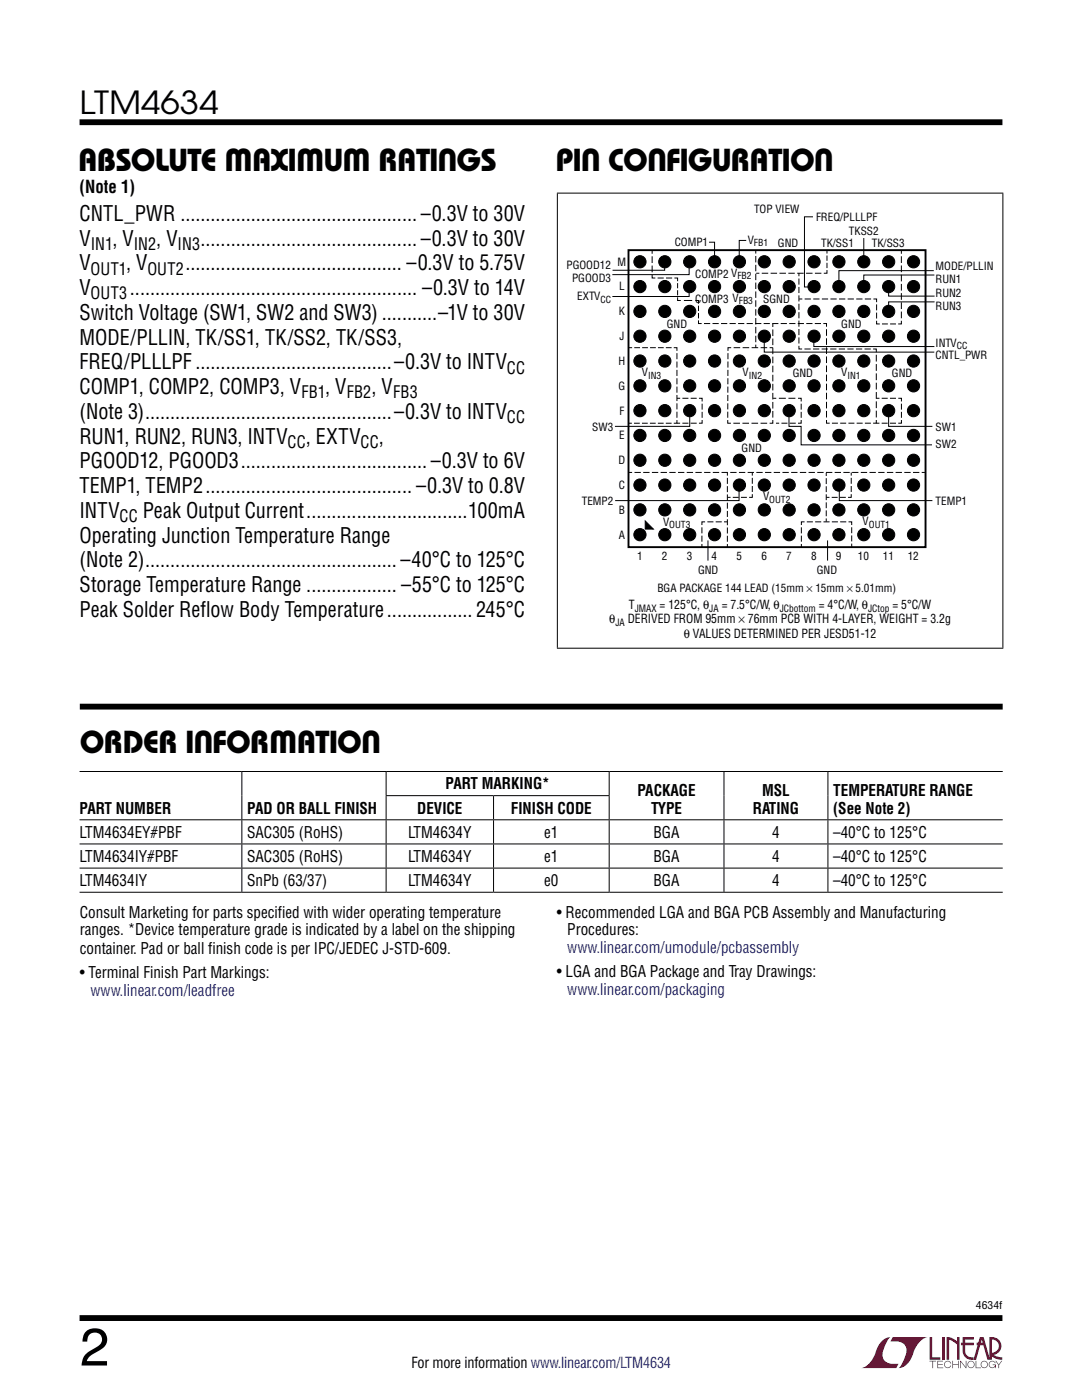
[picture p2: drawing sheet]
<svg xmlns="http://www.w3.org/2000/svg" width="216mm" height="279mm" viewBox="0 0 216 279" stroke-linecap="round" stroke-linejoin="round" font-family="sans-serif">
<g fill="#910028">
<path d="M185.5 266.8h.5v4.1h1.6v.5h-2.1z"/>
<path d="M176.2 267.4l1-.5h.5h-.1a6.2 6.2 0 0 0-1.4 4 2.58 2.58 0 0 0 3.1 1.3l-.5 .8h-6.9a4.9 4.9 0 0 0 3-3.8l.4-.7z"/>
<path d="M178.1 266.9h7a4.9 4.9 0 0 0-3.1 3.7 3.2 3.2 0 0 1-2.7 2.4h.1a6.2 6.2 0 0 0 1.4-4.1 2.58 2.58 0 0 0-3.1-1.2z"/>
<path d="M188 266.8h.5v4.6h-.5z"/>
<path d="M188.9 266.8l1 .2 1.1 .7v-.9h.5v4.6h-.5v-3.1l-1.6-.9v4h-.5z"/>
<path d="M185.5 271.6h1.3v.1h-.6v1.3h-.1v-1.3h-.6z"/>
<path d="M187 271.6h1.2v.1h-1v.5h.9v.2h-.9v.5h1v.1h-1.2z"/>
<path d="M190 271.6h.2v.6h1v-.6h.1v1.4h-.1v-.6h-1v.6h-.2z"/>
<path d="M191.6 271.6h.1l1 1.2v-1.2h.1v1.4l-1.1-1.2v1.2h-.1z"/>
<path d="M194.7 271.6h.1v1.3h.9v.1h-1z"/>
<path d="M198.6 271.6h.2l.5 .7 .5-.7h.2l-.6 .8v.6h-.2v-.6z"/>
<path d="M192.1 266.8h2.2v.5h-1.7v.7h1.7v.5h-1.7v1.1a1.32 1.32 0 0 0 1.7 1.3v.5l1.2-4.6h.8l1.1 4.1v-4.1a1.84 1.84 0 0 1 2.4 1.4 1.84 1.84 0 0 1-1.5 2.2l.8 .4 .9 .1v.5l-1.2-.2-1-.6v-.6a1.34 1.34 0 0 0 1.5-1.2 1.34 1.34 0 0 0-1.4-1.5v4.1h-.9l-.8-2.9h-1.3v-.5h1.2l-.2-.7-1.1 4.1a2.06 2.06 0 0 1-2.7-1.3v-1.6h-.4v-.5h.4z"/>
<path d="M193.2 271.8a.72 .72 0 0 1 1.2 .1 .72 .72 0 0 1-.4 1.1 .72 .72 0 0 1-1-.7h.2a.59 .59 0 0 0 .8 .5 .59 .59 0 0 0 .2-.9 .59 .59 0 0 0-1 .2v.2h-.2z"/>
<path d="M195.9 271.8a.72 .72 0 0 1 1.1 .1 .72 .72 0 0 1-.4 1.1 .72 .72 0 0 1-.9-.7h.1a.59 .59 0 0 0 .8 .5 .59 .59 0 0 0 .2-.9 .59 .59 0 0 0-.9 .2l-.1 .2h-.1z"/>
<path d="M197.5 271.8a.72 .72 0 0 1 1.2 .2h-.2a.59 .59 0 0 0-.9-.1 .59 .59 0 0 0 .1 .9 .59 .59 0 0 0 .9-.4h-.5v-.1h.6v.7h-.1v-.3a.73 .73 0 0 1-1.1 .2 .73 .73 0 0 1 0-1.1z"/>
<path d="M188.6 271.8a.71 .71 0 0 1 1.2 .3h-.1a.59 .59 0 0 0-.9-.3 .59 .59 0 0 0-.1 1 .59 .59 0 0 0 1-.3h.1a.73 .73 0 0 1-1.1 .4 .73 .73 0 0 1-.1-1.1z"/>
</g>
<path d="M15.9 24.4h184.1M15.9 141h184.2M15.9 263h184.1" fill="none" stroke="#000" stroke-width="1.2" stroke-linecap="butt"/>
<g fill="none" stroke="#000" stroke-width=".2">
<path d="M111.1 38.5h89.1M111.2 38.6v90.7M200.1 38.6v90.7M130.1 54.8v.7h.7M130.1 50v.6M132.6 52.6v1.3h-10.4M134.6 55.5h.6v.6M135.2 59.3v.7h.6M137.5 53.5v1.3h-15.3M137.5 57.8v1.4h-15.3M138.7 60h.7v.6M141.5 48.3h1.1v3.9"/>
<path d="M148.9 48h-1.4v4.2M150.8 50v.6M150.9 54.5h.6M159.4 54.5v.6M159.5 59.7h.6M162.2 43.3h-1.7v14h1.9M165 50v.6M165 53.9v.6h-.6M172.4 47.5v4.7M174.3 59.7h.6v.6M177.3 57.4v1.7h9.2M179.9 50v.6"/>
<path d="M186.3 54h-18.9v3.2M186.4 54.9h-14v3.2M125.5 69.4h.6M134.4 69.4h.7v.6M135.1 79.5h.6M139.4 63.9v.7h.6M139.5 79.5h.6v.6M145.9 69.4h-.6v.6M150.8 68.8v.6M152.5 67.5v2.8h33.9M153.6 69.4h.6M154.2 64.6v.7"/>
<path d="M154.3 79.5h.6M159.2 79.5h.7v.6M159.4 69v.7h.7M162.4 66.3v2.9h24M164.3 64.6h.6v.6M174.2 69.7h.7v.6M174.8 79.5h.7M174.9 64v.7h.7M179.2 79.5h.7v.6M179.9 64v.7h-.7M186.5 60.2h-9.2v1.7M125.4 84.5h.7"/>
<path d="M125.5 94.3h.6M135.1 84.5h.6M135.1 83.8v.7h-.7M137.6 82.2v2.9h-14.9M140.1 83.8v.7h-.6M145.1 99.3h.7M145.1 94.3v.6M145.2 83.8v.7h.6M147.5 97.1v2.8h-24.8M150.1 98.6v.7h-.6M150.1 94.3v.6M154.2 83.8v.7h-.6"/>
<path d="M154.8 84.5h.7M157.4 82.4v2.7h2.5v3.7h26.1M159.9 83.8v.7h-.7M164.9 94.4v.6M164.9 99.3h.6M164.9 83.8v.7h.7M167.5 97.1v2.8h18.5M169.9 98.6v.7h-.7M169.9 94.3v.6M174.8 84.5h.7M174.9 83.8v.7h-.7M177.3 82.3v2.8h8.7"/>
<path d="M179.9 83.8v.7h-.7M183.9 94.3h.7M128.7 104l1.7 1.6h-1.7zM140.1 108.6v.6M140.7 104.1h-.6v.7M141.3 107.9v4M144.5 104.1h.6M145.1 108.6v.6M159.9 108.6v.6M160.5 104.1h-.6v.7M164.9 103.5v.6M165.1 107.9v4"/>
<path d="M169.3 104.1h.6v.7M169.9 108.5v.6M111.1 129.4h89.1M15.9 154h184.2M48.3 154.1v9.4M77 158.8h44.6M77 154.1v4.6M77 158.9v4.6M98.5 158.9v4.6M121.6 154.1v4.6M121.6 158.9v4.6M144.5 154.1v9.4"/>
<path d="M165.2 154.1v9.4M15.9 168.4h184.2M15.9 173.2h184.2M15.9 178.1h184.2M15.9 163.6h184.2M48.3 163.7v4.6M48.3 168.5v4.7M48.3 173.3v4.7M77 163.7v4.6M77 168.5v4.7M77 173.3v4.7M98.5 163.7v4.6"/>
<path d="M98.5 168.5v4.7M98.5 173.3v4.7M121.6 163.7v4.6M121.6 168.5v4.7M121.6 173.3v4.7M144.5 163.7v4.6M144.5 168.5v4.7M144.5 173.3v4.7M165.2 163.7v4.6M165.2 168.5v4.7M165.2 173.3v4.7"/>
<circle cx="127.7" cy="57.2" r="1.22"/>
<circle cx="127.7" cy="52.2" r="1.22"/>
<circle cx="132.7" cy="52.2" r="1.22"/>
<circle cx="132.7" cy="57.2" r="1.22"/>
<circle cx="137.6" cy="57.2" r="1.22"/>
<circle cx="137.6" cy="52.2" r="1.22"/>
<circle cx="142.6" cy="52.2" r="1.22"/>
<circle cx="142.6" cy="57.2" r="1.22"/>
<circle cx="147.5" cy="57.2" r="1.22"/>
<circle cx="147.5" cy="52.2" r="1.22"/>
<circle cx="152.5" cy="57.2" r="1.22"/>
<circle cx="152.5" cy="52.2" r="1.22"/>
<circle cx="157.5" cy="57.2" r="1.22"/>
<circle cx="157.5" cy="52.2" r="1.22"/>
<circle cx="162.4" cy="57.2" r="1.22"/>
<circle cx="162.4" cy="52.2" r="1.22"/>
<circle cx="167.4" cy="57.2" r="1.22"/>
<circle cx="167.4" cy="52.2" r="1.22"/>
<circle cx="172.4" cy="57.2" r="1.22"/>
<circle cx="172.4" cy="52.2" r="1.22"/>
<circle cx="177.3" cy="52.2" r="1.22"/>
<circle cx="177.3" cy="57.2" r="1.22"/>
<circle cx="182.3" cy="52.2" r="1.22"/>
<circle cx="182.3" cy="57.2" r="1.22"/>
<circle cx="127.7" cy="62.1" r="1.22"/>
<circle cx="127.7" cy="72.1" r="1.22"/>
<circle cx="127.7" cy="67.1" r="1.22"/>
<circle cx="127.7" cy="77" r="1.22"/>
<circle cx="132.7" cy="62.1" r="1.22"/>
<circle cx="132.7" cy="67.1" r="1.22"/>
<circle cx="132.7" cy="72.1" r="1.22"/>
<circle cx="132.7" cy="77" r="1.22"/>
<circle cx="137.6" cy="62.1" r="1.22"/>
<circle cx="137.6" cy="77" r="1.22"/>
<circle cx="137.6" cy="72.1" r="1.22"/>
<circle cx="137.6" cy="67.1" r="1.22"/>
<circle cx="142.6" cy="62.1" r="1.22"/>
<circle cx="142.6" cy="77" r="1.22"/>
<circle cx="142.6" cy="72.1" r="1.22"/>
<circle cx="142.6" cy="67.1" r="1.22"/>
<circle cx="147.5" cy="62.1" r="1.22"/>
<circle cx="147.5" cy="77" r="1.22"/>
<circle cx="147.5" cy="67.1" r="1.22"/>
<circle cx="147.5" cy="72.1" r="1.22"/>
<circle cx="152.5" cy="62.1" r="1.22"/>
<circle cx="152.5" cy="77" r="1.22"/>
<circle cx="152.5" cy="67.1" r="1.22"/>
<circle cx="152.5" cy="72.1" r="1.22"/>
<circle cx="157.5" cy="62.1" r="1.22"/>
<circle cx="157.5" cy="72.1" r="1.22"/>
<circle cx="157.5" cy="67.1" r="1.22"/>
<circle cx="157.5" cy="77" r="1.22"/>
<circle cx="162.4" cy="62.1" r="1.22"/>
<circle cx="162.4" cy="72.1" r="1.22"/>
<circle cx="162.4" cy="67.1" r="1.22"/>
<circle cx="162.4" cy="77" r="1.22"/>
<circle cx="167.4" cy="62.1" r="1.22"/>
<circle cx="167.4" cy="67.1" r="1.22"/>
<circle cx="167.4" cy="72.1" r="1.22"/>
<circle cx="167.4" cy="77" r="1.22"/>
<circle cx="172.4" cy="62.1" r="1.22"/>
<circle cx="172.4" cy="77" r="1.22"/>
<circle cx="172.4" cy="72.1" r="1.22"/>
<circle cx="172.4" cy="67.1" r="1.22"/>
<circle cx="177.3" cy="62.1" r="1.22"/>
<circle cx="177.3" cy="77" r="1.22"/>
<circle cx="177.3" cy="72.1" r="1.22"/>
<circle cx="177.3" cy="67.1" r="1.22"/>
<circle cx="182.3" cy="62.1" r="1.22"/>
<circle cx="182.3" cy="67.1" r="1.22"/>
<circle cx="182.3" cy="72.1" r="1.22"/>
<circle cx="182.3" cy="77" r="1.22"/>
<circle cx="127.7" cy="96.8" r="1.22"/>
<circle cx="127.7" cy="82" r="1.22"/>
<circle cx="127.7" cy="91.9" r="1.22"/>
<circle cx="127.7" cy="86.9" r="1.22"/>
<circle cx="132.7" cy="96.8" r="1.22"/>
<circle cx="132.7" cy="82" r="1.22"/>
<circle cx="132.7" cy="91.9" r="1.22"/>
<circle cx="132.7" cy="86.9" r="1.22"/>
<circle cx="137.6" cy="96.8" r="1.22"/>
<circle cx="137.6" cy="82" r="1.22"/>
<circle cx="137.6" cy="91.9" r="1.22"/>
<circle cx="137.6" cy="86.9" r="1.22"/>
<circle cx="142.6" cy="96.8" r="1.22"/>
<circle cx="142.6" cy="82" r="1.22"/>
<circle cx="142.6" cy="91.9" r="1.22"/>
<circle cx="142.6" cy="86.9" r="1.22"/>
<circle cx="147.5" cy="96.8" r="1.22"/>
<circle cx="147.5" cy="82" r="1.22"/>
<circle cx="147.5" cy="91.9" r="1.22"/>
<circle cx="147.5" cy="86.9" r="1.22"/>
<circle cx="152.5" cy="96.8" r="1.22"/>
<circle cx="152.5" cy="82" r="1.22"/>
<circle cx="152.5" cy="91.9" r="1.22"/>
<circle cx="152.5" cy="86.9" r="1.22"/>
<circle cx="157.5" cy="96.8" r="1.22"/>
<circle cx="157.5" cy="82" r="1.22"/>
<circle cx="157.5" cy="91.9" r="1.22"/>
<circle cx="157.5" cy="86.9" r="1.22"/>
<circle cx="162.4" cy="96.8" r="1.22"/>
<circle cx="162.4" cy="82" r="1.22"/>
<circle cx="162.4" cy="91.9" r="1.22"/>
<circle cx="162.4" cy="86.9" r="1.22"/>
<circle cx="167.4" cy="96.8" r="1.22"/>
<circle cx="167.4" cy="82" r="1.22"/>
<circle cx="167.4" cy="91.9" r="1.22"/>
<circle cx="167.4" cy="86.9" r="1.22"/>
<circle cx="172.4" cy="96.8" r="1.22"/>
<circle cx="172.4" cy="82" r="1.22"/>
<circle cx="172.4" cy="91.9" r="1.22"/>
<circle cx="172.4" cy="86.9" r="1.22"/>
<circle cx="177.3" cy="96.8" r="1.22"/>
<circle cx="177.3" cy="82" r="1.22"/>
<circle cx="177.3" cy="91.9" r="1.22"/>
<circle cx="177.3" cy="86.9" r="1.22"/>
<circle cx="182.3" cy="96.8" r="1.22"/>
<circle cx="182.3" cy="82" r="1.22"/>
<circle cx="182.3" cy="91.9" r="1.22"/>
<circle cx="182.3" cy="86.9" r="1.22"/>
<circle cx="127.7" cy="106.7" r="1.22"/>
<circle cx="127.7" cy="101.8" r="1.22"/>
<circle cx="132.7" cy="106.7" r="1.22"/>
<circle cx="132.7" cy="101.8" r="1.22"/>
<circle cx="137.6" cy="106.7" r="1.22"/>
<circle cx="137.6" cy="101.8" r="1.22"/>
<circle cx="142.6" cy="106.7" r="1.22"/>
<circle cx="142.6" cy="101.8" r="1.22"/>
<circle cx="147.5" cy="106.7" r="1.22"/>
<circle cx="147.5" cy="101.8" r="1.22"/>
<circle cx="152.5" cy="106.7" r="1.22"/>
<circle cx="152.5" cy="101.8" r="1.22"/>
<circle cx="157.5" cy="106.7" r="1.22"/>
<circle cx="157.5" cy="101.8" r="1.22"/>
<circle cx="162.4" cy="106.7" r="1.22"/>
<circle cx="162.4" cy="101.8" r="1.22"/>
<circle cx="167.4" cy="106.7" r="1.22"/>
<circle cx="167.4" cy="101.8" r="1.22"/>
<circle cx="172.4" cy="106.7" r="1.22"/>
<circle cx="172.4" cy="101.8" r="1.22"/>
<circle cx="177.3" cy="106.7" r="1.22"/>
<circle cx="177.3" cy="101.8" r="1.22"/>
<circle cx="182.3" cy="106.7" r="1.22"/>
<circle cx="182.3" cy="101.8" r="1.22"/>
</g>
<g fill="none" stroke="#000" stroke-width=".2" stroke-dasharray="1.2 .4" stroke-linecap="butt">
<path d="M136.2 79.5h3M174.9 60.8v3M175.9 79.5h3.1M176 64.7h3M134 84.5h-7.7M140.1 80.6v3M149 99.3h-3M150.1 95.4v3M159.9 80.6v3M164.9 95.4v7.8M166 84.5h8M168.8 99.3h-3.1"/>
<path d="M169.9 95.4v3M179.9 80.6v3M169.9 105.2v3.1"/>
</g>
<path d="M125.4 49.9h59.3v59.3h-59.3z" fill="none" stroke="#000" stroke-width=".38"/>
<g fill="#000">
<path d="M128.7 104l1.7 1.6h-1.7z"/>
<circle cx="127.7" cy="57.2" r="1.22"/>
<circle cx="127.7" cy="52.2" r="1.22"/>
<circle cx="132.7" cy="52.2" r="1.22"/>
<circle cx="132.7" cy="57.2" r="1.22"/>
<circle cx="137.6" cy="57.2" r="1.22"/>
<circle cx="137.6" cy="52.2" r="1.22"/>
<circle cx="142.6" cy="52.2" r="1.22"/>
<circle cx="142.6" cy="57.2" r="1.22"/>
<circle cx="147.5" cy="57.2" r="1.22"/>
<circle cx="147.5" cy="52.2" r="1.22"/>
<circle cx="152.5" cy="57.2" r="1.22"/>
<circle cx="152.5" cy="52.2" r="1.22"/>
<circle cx="157.5" cy="57.2" r="1.22"/>
<circle cx="157.5" cy="52.2" r="1.22"/>
<circle cx="162.4" cy="57.2" r="1.22"/>
<circle cx="162.4" cy="52.2" r="1.22"/>
<circle cx="167.4" cy="57.2" r="1.22"/>
<circle cx="167.4" cy="52.2" r="1.22"/>
<circle cx="172.4" cy="57.2" r="1.22"/>
<circle cx="172.4" cy="52.2" r="1.22"/>
<circle cx="177.3" cy="52.2" r="1.22"/>
<circle cx="177.3" cy="57.2" r="1.22"/>
<circle cx="182.3" cy="52.2" r="1.22"/>
<circle cx="182.3" cy="57.2" r="1.22"/>
<circle cx="127.7" cy="62.1" r="1.22"/>
<circle cx="127.7" cy="72.1" r="1.22"/>
<circle cx="127.7" cy="67.1" r="1.22"/>
<circle cx="127.7" cy="77" r="1.22"/>
<circle cx="132.7" cy="62.1" r="1.22"/>
<circle cx="132.7" cy="67.1" r="1.22"/>
<circle cx="132.7" cy="72.1" r="1.22"/>
<circle cx="132.7" cy="77" r="1.22"/>
<circle cx="137.6" cy="62.1" r="1.22"/>
<circle cx="137.6" cy="77" r="1.22"/>
<circle cx="137.6" cy="72.1" r="1.22"/>
<circle cx="137.6" cy="67.1" r="1.22"/>
<circle cx="142.6" cy="62.1" r="1.22"/>
<circle cx="142.6" cy="77" r="1.22"/>
<circle cx="142.6" cy="72.1" r="1.22"/>
<circle cx="142.6" cy="67.1" r="1.22"/>
<circle cx="147.5" cy="62.1" r="1.22"/>
<circle cx="147.5" cy="77" r="1.22"/>
<circle cx="147.5" cy="67.1" r="1.22"/>
<circle cx="147.5" cy="72.1" r="1.22"/>
<circle cx="152.5" cy="62.1" r="1.22"/>
<circle cx="152.5" cy="77" r="1.22"/>
<circle cx="152.5" cy="67.1" r="1.22"/>
<circle cx="152.5" cy="72.1" r="1.22"/>
<circle cx="157.5" cy="62.1" r="1.22"/>
<circle cx="157.5" cy="72.1" r="1.22"/>
<circle cx="157.5" cy="67.1" r="1.22"/>
<circle cx="157.5" cy="77" r="1.22"/>
<circle cx="162.4" cy="62.1" r="1.22"/>
<circle cx="162.4" cy="72.1" r="1.22"/>
<circle cx="162.4" cy="67.1" r="1.22"/>
<circle cx="162.4" cy="77" r="1.22"/>
<circle cx="167.4" cy="62.1" r="1.22"/>
<circle cx="167.4" cy="67.1" r="1.22"/>
<circle cx="167.4" cy="72.1" r="1.22"/>
<circle cx="167.4" cy="77" r="1.22"/>
<circle cx="172.4" cy="62.1" r="1.22"/>
<circle cx="172.4" cy="77" r="1.22"/>
<circle cx="172.4" cy="72.1" r="1.22"/>
<circle cx="172.4" cy="67.1" r="1.22"/>
<circle cx="177.3" cy="62.1" r="1.22"/>
<circle cx="177.3" cy="77" r="1.22"/>
<circle cx="177.3" cy="72.1" r="1.22"/>
<circle cx="177.3" cy="67.1" r="1.22"/>
<circle cx="182.3" cy="62.1" r="1.22"/>
<circle cx="182.3" cy="67.1" r="1.22"/>
<circle cx="182.3" cy="72.1" r="1.22"/>
<circle cx="182.3" cy="77" r="1.22"/>
<circle cx="127.7" cy="96.8" r="1.22"/>
<circle cx="127.7" cy="82" r="1.22"/>
<circle cx="127.7" cy="91.9" r="1.22"/>
<circle cx="127.7" cy="86.9" r="1.22"/>
<circle cx="132.7" cy="96.8" r="1.22"/>
<circle cx="132.7" cy="82" r="1.22"/>
<circle cx="132.7" cy="91.9" r="1.22"/>
<circle cx="132.7" cy="86.9" r="1.22"/>
<circle cx="137.6" cy="96.8" r="1.22"/>
<circle cx="137.6" cy="82" r="1.22"/>
<circle cx="137.6" cy="91.9" r="1.22"/>
<circle cx="137.6" cy="86.9" r="1.22"/>
<circle cx="142.6" cy="96.8" r="1.22"/>
<circle cx="142.6" cy="82" r="1.22"/>
<circle cx="142.6" cy="91.9" r="1.22"/>
<circle cx="142.6" cy="86.9" r="1.22"/>
<circle cx="147.5" cy="96.8" r="1.22"/>
<circle cx="147.5" cy="82" r="1.22"/>
<circle cx="147.5" cy="91.9" r="1.22"/>
<circle cx="147.5" cy="86.9" r="1.22"/>
<circle cx="152.5" cy="96.8" r="1.22"/>
<circle cx="152.5" cy="82" r="1.22"/>
<circle cx="152.5" cy="91.9" r="1.22"/>
<circle cx="152.5" cy="86.9" r="1.22"/>
<circle cx="157.5" cy="96.8" r="1.22"/>
<circle cx="157.5" cy="82" r="1.22"/>
<circle cx="157.5" cy="91.9" r="1.22"/>
<circle cx="157.5" cy="86.9" r="1.22"/>
<circle cx="162.4" cy="96.8" r="1.22"/>
<circle cx="162.4" cy="82" r="1.22"/>
<circle cx="162.4" cy="91.9" r="1.22"/>
<circle cx="162.4" cy="86.9" r="1.22"/>
<circle cx="167.4" cy="96.8" r="1.22"/>
<circle cx="167.4" cy="82" r="1.22"/>
<circle cx="167.4" cy="91.9" r="1.22"/>
<circle cx="167.4" cy="86.9" r="1.22"/>
<circle cx="172.4" cy="96.8" r="1.22"/>
<circle cx="172.4" cy="82" r="1.22"/>
<circle cx="172.4" cy="91.9" r="1.22"/>
<circle cx="172.4" cy="86.9" r="1.22"/>
<circle cx="177.3" cy="96.8" r="1.22"/>
<circle cx="177.3" cy="82" r="1.22"/>
<circle cx="177.3" cy="91.9" r="1.22"/>
<circle cx="177.3" cy="86.9" r="1.22"/>
<circle cx="182.3" cy="96.8" r="1.22"/>
<circle cx="182.3" cy="82" r="1.22"/>
<circle cx="182.3" cy="91.9" r="1.22"/>
<circle cx="182.3" cy="86.9" r="1.22"/>
<circle cx="127.7" cy="106.7" r="1.22"/>
<circle cx="127.7" cy="101.8" r="1.22"/>
<circle cx="132.7" cy="106.7" r="1.22"/>
<circle cx="132.7" cy="101.8" r="1.22"/>
<circle cx="137.6" cy="106.7" r="1.22"/>
<circle cx="137.6" cy="101.8" r="1.22"/>
<circle cx="142.6" cy="106.7" r="1.22"/>
<circle cx="142.6" cy="101.8" r="1.22"/>
<circle cx="147.5" cy="106.7" r="1.22"/>
<circle cx="147.5" cy="101.8" r="1.22"/>
<circle cx="152.5" cy="106.7" r="1.22"/>
<circle cx="152.5" cy="101.8" r="1.22"/>
<circle cx="157.5" cy="106.7" r="1.22"/>
<circle cx="157.5" cy="101.8" r="1.22"/>
<circle cx="162.4" cy="106.7" r="1.22"/>
<circle cx="162.4" cy="101.8" r="1.22"/>
<circle cx="167.4" cy="106.7" r="1.22"/>
<circle cx="167.4" cy="101.8" r="1.22"/>
<circle cx="172.4" cy="106.7" r="1.22"/>
<circle cx="172.4" cy="101.8" r="1.22"/>
<circle cx="177.3" cy="106.7" r="1.22"/>
<circle cx="177.3" cy="101.8" r="1.22"/>
<circle cx="182.3" cy="106.7" r="1.22"/>
<circle cx="182.3" cy="101.8" r="1.22"/>
</g>
<path d="M130.1 51.1v3.5M150.8 51.1v17.4M152 54.5h12.1M146.4 69.4h6.9M154.2 65.8v17.8M164.9 65.7v17.9M179.9 63.5v-12.6M126.6 94.3h57.1M153.1 84.5h-7" fill="none" stroke="#000" stroke-width=".2" stroke-dasharray="1.3 .5" stroke-linecap="butt"/>
<g fill="none" stroke="#000" stroke-width=".2" stroke-dasharray="1.2 .5" stroke-linecap="butt">
<path d="M131.2 55.5h3.1M160.6 59.7h13.4M135.1 70.5v13.1M140.5 64.6h23.6M159.4 68.6v-13.2M173.8 69.7h-13.5M139 84.5h-3.1M145.2 83.4l.1-13.2M158.8 84.5h-3.1M178.8 84.5h-3.1M140.1 108.1v-3.1M141.1 104.1h3.1"/>
<path d="M145.1 108.1v-13M159.9 108.1v-3.1M161 104.1h8.1"/>
</g>
<path d="M135.2 56.5v2.6" fill="none" stroke="#000" stroke-width=".2" stroke-dasharray="1 .4" stroke-linecap="butt"/>
<path d="M136.5 60h1.9" fill="none" stroke="#000" stroke-width=".2" stroke-dasharray="1.7 .6" stroke-linecap="butt"/>
<path d="M165 53.5v-2.7M126.6 69.4h7.6M139.4 61v2.7" fill="none" stroke="#000" stroke-width=".2" stroke-dasharray="1.1 .4" stroke-linecap="butt"/>
<path d="M155.4 79.5h3.6M174.9 83.3v-12.8" fill="none" stroke="#000" stroke-width=".2" stroke-dasharray="1.4 .5" stroke-linecap="butt"/>
<text font-size="10.6" x="15.9" y="272.5">2</text>
<g font-size="6.3">
<text x="15.9" y="22.8">LTM4634</text>
<text x="15.6" y="34.1">Absolute Maximum Ratings</text>
<text x="110.9" y="34.1">Pin Configuration</text>
<text x="15.9" y="150.3">Order Information</text>
</g>
<g font-size="4.2">
<text x="15.9" y="44.1">CNTL_PWR ............................................... –0.3V to 30V</text>
<text x="15.9" y="54">V</text>
<text x="15.9" y="49">V</text>
<text x="22.4" y="49">, V</text>
<text x="25.2" y="54">, V</text>
<text x="31.2" y="49">, V</text>
<text x="37" y="54">........................................... –0.3V to 5.75V</text>
<text x="40" y="49">........................................... –0.3V to 30V</text>
<text x="15.9" y="58.9">V</text>
<text x="25.9" y="58.9">......................................................... –0.3V to 14V</text>
<text x="15.9" y="63.9">Switch Voltage (SW1, SW2 and SW3) ...........–1V to 30V</text>
<text x="15.9" y="68.8">MODE/PLLIN, TK/SS1, TK/SS2, TK/SS3,</text>
<text x="15.9" y="73.7">FREQ/PLLLPF .......................................–0.3V to INTV</text>
<text x="15.9" y="83.6">(Note 3).................................................–0.3V to INTV</text>
<text x="15.9" y="78.7">COMP1, COMP2, COMP3, V</text>
<text x="64.9" y="78.7">, V</text>
<text x="74.1" y="78.7">, V</text>
<text x="15.9" y="88.6">RUN1, RUN2, RUN3, INTV</text>
<text x="61" y="88.6">, EXTV</text>
<text x="75.6" y="88.6">,</text>
<text x="15.9" y="93.5">PGOOD12, PGOOD3..................................... –0.3V to 6V</text>
<text x="15.9" y="98.4">TEMP1, TEMP2......................................... –0.3V to 0.8V</text>
<text x="15.9" y="103.4">INTV</text>
<text x="28.5" y="103.4">Peak Output Current................................100mA</text>
<text x="15.9" y="108.3">Operating Junction Temperature Range</text>
<text x="15.9" y="113.3">(Note 2)..................................................–40°C to 125°C</text>
<text x="15.9" y="118.2">Storage Temperature Range .................. –55°C to 125°C</text>
<text x="15.9" y="123.1">Peak Solder Reflow Body Temperature.................245°C</text>
</g>
<text font-size="3.5" x="15.9" y="38.5">(Note 1)</text>
<g font-size="3.4">
<text x="18.1" y="49.9">IN1</text>
<text x="26.7" y="49.9">IN2</text>
<text x="35.4" y="49.9">IN3</text>
<text x="18.1" y="54.8">OUT1</text>
<text x="18.1" y="59.8">OUT3</text>
<text x="29.4" y="54.8">OUT2</text>
<text x="101.1" y="74.6">CC</text>
<text x="60.1" y="79.5">FB1</text>
<text x="69.2" y="79.5">FB2</text>
<text x="78.4" y="79.5">FB3</text>
<text x="57.4" y="89.4">CC</text>
<text x="71.9" y="89.4">CC</text>
<text x="101.1" y="84.5">CC</text>
<text x="23.9" y="104.2">CC</text>
</g>
<g font-size="3.2">
<text x="88.9" y="157.6">PART MARKING*</text>
<text x="127.2" y="158.8">PACKAGE</text>
<text x="152.1" y="158.8">MSL</text>
<text x="166.3" y="158.8">TEMPERATURE RANGE</text>
<text x="15.9" y="167.2">LTM4634EY#PBF</text>
<text x="15.9" y="162.4">PART NUMBER</text>
<text x="49.3" y="167.2">SAC305 (RoHS)</text>
<text x="49.3" y="162.4">PAD OR BALL FINISH</text>
<text x="81.4" y="167.2">LTM4634Y</text>
<text x="83.2" y="162.4">DEVICE</text>
<text x="101.9" y="162.4">FINISH CODE</text>
<text x="108.6" y="167.2">e1</text>
<text x="129.9" y="162.4">TYPE</text>
<text x="130.4" y="167.2">BGA</text>
<text x="150.2" y="162.4">RATING</text>
<text x="154.1" y="167.2">4</text>
<text x="166.3" y="167.2">–40°C to 125°C</text>
<text x="166.3" y="162.4">(See Note 2)</text>
<text x="15.9" y="172">LTM4634IY#PBF</text>
<text x="49.3" y="172">SAC305 (RoHS)</text>
<text x="81.4" y="172">LTM4634Y</text>
<text x="108.6" y="172">e1</text>
<text x="130.4" y="172">BGA</text>
<text x="154.1" y="172">4</text>
<text x="166.3" y="172">–40°C to 125°C</text>
<text x="15.9" y="176.8">LTM4634IY</text>
<text x="49.3" y="176.8">SnPb (63/37)</text>
<text x="81.4" y="176.8">LTM4634Y</text>
<text x="108.6" y="176.8">e0</text>
<text x="130.4" y="176.8">BGA</text>
<text x="154.1" y="176.8">4</text>
<text x="166.3" y="176.8">–40°C to 125°C</text>
<text x="15.9" y="183.1">Consult Marketing for parts specified with wider operating temperature</text>
<text x="111.1" y="183.1">• Recommended LGA and BGA PCB Assembly and Manufacturing</text>
<text x="15.9" y="186.5">ranges. *Device temperature grade is indicated by a label on the shipping</text>
<text x="15.9" y="190.4">container. Pad or ball finish code is per IPC/JEDEC J-STD-609.</text>
<text x="113.2" y="186.7">Procedures:</text>
<text x="15.9" y="195.2">• Terminal Finish Part Markings:</text>
<text x="111.1" y="195">• LGA and BGA Package and Tray Drawings:</text>
</g>
<g font-size="3.2" fill="#00f">
<text x="113.2" y="190.2">www.linear.com/umodule/pcbassembly</text>
<text x="18.1" y="198.8">www.linear.com/leadfree</text>
<text x="113.2" y="198.5">www.linear.com/packaging</text>
</g>
<text font-size="3" x="82.1" y="273.1">For more information www.linear.com/LTM4634</text>
<g font-size="2.5">
<text x="121.6" y="124.4">θ</text>
<text x="125.3" y="124.4">DERIVED FROM 95mm × 76mm PCB WITH 4-LAYER, WEIGHT = 3.2g</text>
<text x="125.5" y="121.6">T</text>
<text x="131.6" y="121.6">= 125°C, θ</text>
<text x="144" y="121.6">= 7.5°C/W, θ</text>
<text x="163.4" y="121.6">= 4°C/W, θ</text>
<text x="178.1" y="121.6">= 5°C/W</text>
<text x="136.5" y="127.2">θ VALUES DETERMINED PER JESD51-12</text>
</g>
<g font-size="2.2">
<text x="150.5" y="42.6">TOP VIEW</text>
<text x="162.8" y="44.1">FREQ/PLLLPF</text>
<text x="169.4" y="46.8">TKSS2</text>
<text x="113" y="53.7">PGOOD12</text>
<text x="123.2" y="53">M</text>
<text x="134.6" y="49.1">COMP1</text>
<text x="149.2" y="48.7">V</text>
<text x="155.2" y="49.2">GND</text>
<text x="163.8" y="49.2">TK/SS1</text>
<text x="174" y="49.2">TK/SS3</text>
<text x="186.7" y="54">MODE/PLLIN</text>
<text x="114.1" y="56.2">PGOOD3</text>
<text x="115.2" y="59.9">EXTV</text>
<text x="123.5" y="58">L</text>
<text x="138.7" y="55.5">COMP2 V</text>
<text x="186.7" y="56.5">RUN1</text>
<text x="186.7" y="59.3">RUN2</text>
<text x="123.5" y="62.9">K</text>
<text x="133" y="65.4">GND</text>
<text x="138.7" y="60.5">COMP3 V</text>
<text x="152.3" y="60.4">SGND</text>
<text x="167.9" y="65.4">GND</text>
<text x="186.7" y="61.8">RUN3</text>
<text x="123.6" y="67.9">J</text>
<text x="186.7" y="69.2">INTV</text>
<text x="186.7" y="71.7">CNTL_PWR</text>
<text x="123.4" y="77.8">G</text>
<text x="123.4" y="72.8">H</text>
<text x="128.1" y="75.1">V</text>
<text x="148.2" y="75.1">V</text>
<text x="158.2" y="75.2">GND</text>
<text x="167.9" y="75.1">V</text>
<text x="178" y="75.2">GND</text>
<text x="123.6" y="82.7">F</text>
<text x="118.2" y="86">SW3</text>
<text x="123.5" y="87.7">E</text>
<text x="186.7" y="86">SW1</text>
<text x="186.7" y="89.4">SW2</text>
<text x="123.4" y="92.7">D</text>
<text x="148" y="90.1">GND</text>
<text x="116.1" y="100.8">TEMP2</text>
<text x="123.5" y="97.6">C</text>
<text x="152.3" y="99.9">V</text>
<text x="186.7" y="100.8">TEMP1</text>
<text x="123.5" y="107.5">A</text>
<text x="123.5" y="102.6">B</text>
<text x="132.3" y="104.9">V</text>
<text x="172.1" y="104.8">V</text>
<text x="127.1" y="111.7">1</text>
<text x="132.1" y="111.7">2</text>
<text x="137" y="111.7">3</text>
<text x="142" y="111.7">4</text>
<text x="147" y="111.7">5</text>
<text x="151.9" y="111.7">6</text>
<text x="156.9" y="111.7">7</text>
<text x="161.8" y="111.7">8</text>
<text x="166.8" y="111.7">9</text>
<text x="171.2" y="111.7">10</text>
<text x="176.2" y="111.7">11</text>
<text x="181.1" y="111.7">12</text>
<text x="131.2" y="118.1">BGA PACKAGE 144 LEAD (15mm × 15mm × 5.01mm)</text>
<text x="139.3" y="114.5">GND</text>
<text x="163" y="114.5">GND</text>
</g>
<text font-size="2.1" x="194.7" y="261.2">4634f</text>
<g font-size="2">
<text x="122.8" y="124.9">JA</text>
<text x="126.7" y="122.1">JMAX</text>
<text x="141.5" y="122.1">JA</text>
<text x="155.6" y="122.1">JCbottom</text>
<text x="173.2" y="122.1">JCtop</text>
</g>
<g font-size="1.9">
<text x="150.4" y="49.2">FB1</text>
<text x="147.1" y="55.7">FB2</text>
<text x="119.8" y="60.4">CC</text>
<text x="147.4" y="60.7">FB3</text>
<text x="190.9" y="69.6">CC</text>
<text x="129.3" y="75.6">IN3</text>
<text x="149.4" y="75.6">IN2</text>
<text x="169.1" y="75.6">IN1</text>
<text x="153.5" y="100.3">OUT2</text>
<text x="133.6" y="105.4">OUT3</text>
<text x="173.4" y="105.3">OUT1</text>
</g>
</svg>
